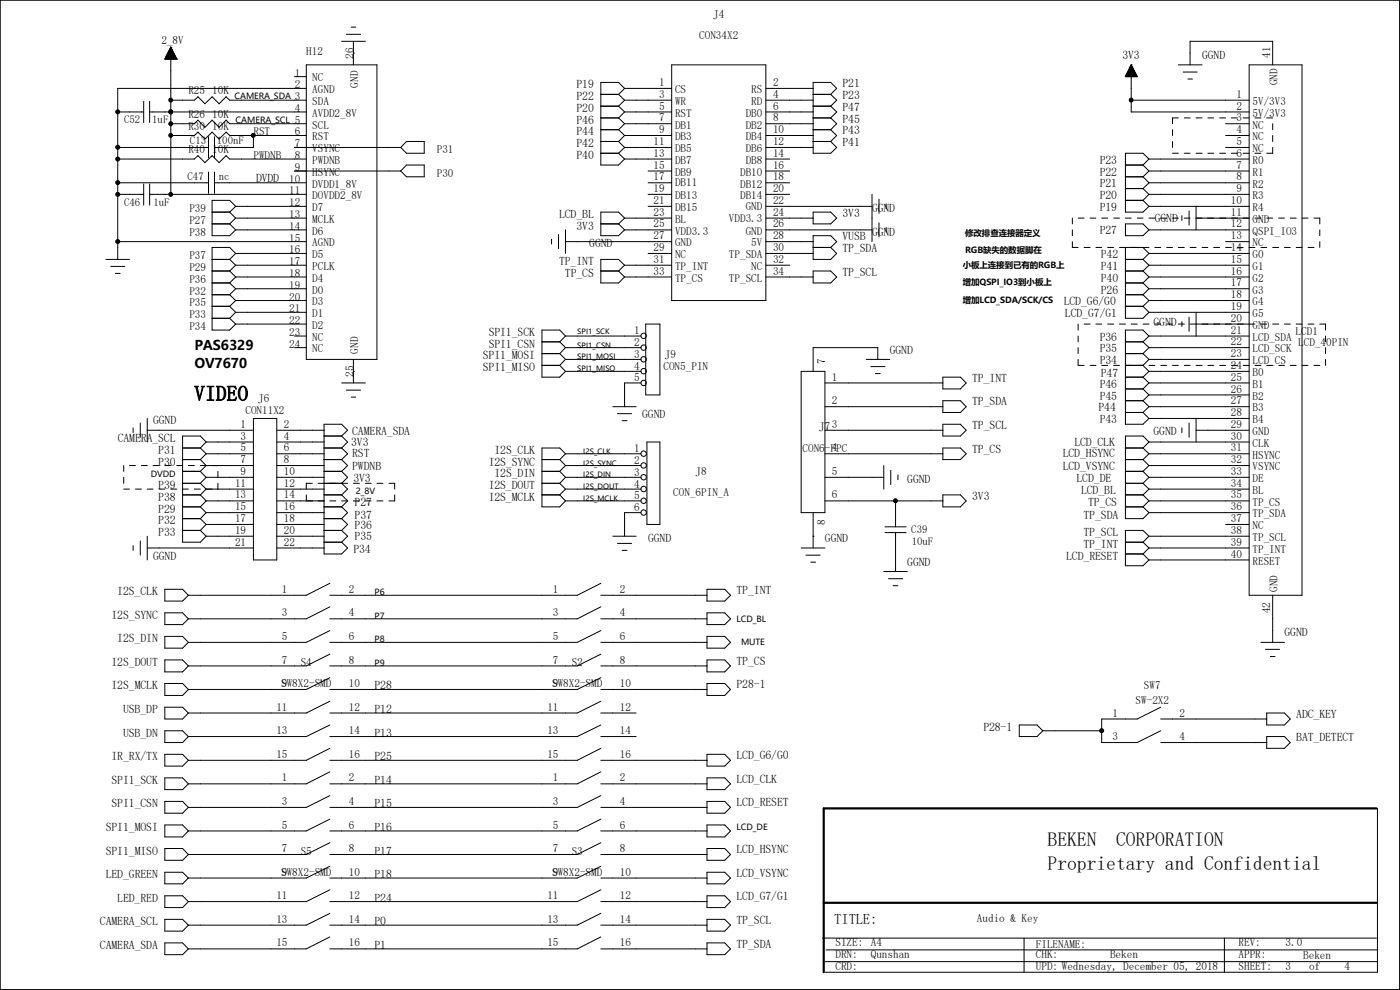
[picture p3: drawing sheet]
<svg xmlns="http://www.w3.org/2000/svg" width="297mm" height="210mm" viewBox="0 0 297 210" stroke-linecap="round" stroke-linejoin="round" font-family="sans-serif">
<g fill="none" stroke="#000" stroke-width=".21">
<path d="M0 0h297v210h-297zM35 12.5h.1M35 12.5h2.5M35 12.5h2.4M35.1 12.4h2.3M35.2 12.1h2.1M35.2 12.1v.4M35.3 12h1.9M35.3 11.9v.6M35.3 11.9h1.8M35.4 11.8h1.7M35.4 11.6v.9"/>
<path d="M35.4 11.6h1.6M35.5 11.6h1.5M35.5 11.5v1M35.5 11.5h1.4M35.6 11.3h1.3M35.6 11.3v1.2M35.6 11.3h1.2M35.7 11.1h1.1M35.7 11v1.5M35.7 11h1M35.8 11h.9M35.8 10.8v1.7"/>
<path d="M35.9 10.9h.7M35.9 10.8h.7M35.9 10.6v1.9M35.9 10.7h.6M36 10.6h.5M36 10.4v2.1M36 10.5h.4M36.1 10.4h.3M36.1 10.2v2.3M36.2 10.2h.2M36.2 10.2h.1M36.2 10v2.5"/>
<path d="M36.2 10.1h.1M36.2 10v31.2M36.2 10l-1.2 2.5M36.2 10l1.3 2.5M36.3 10.1v2.4M36.4 10.3v2.2M36.5 10.5v2M36.6 10.7v1.8M36.7 10.9v1.6M36.8 11.1v1.4M36.9 11.3v1.2M37 11.5v1"/>
<path d="M37.1 11.7v.8M37.2 11.9v.6M37.3 12.1v.4M37.3 12.3h-2.2v.2M37.4 12.3v.2M37.5 12.5h.1M62.5 16.3h2.5M65 13.8h15v62.4h-15zM65 18.8h-40v36.2M72.5 8.8h5M73.5 7.3h3M74.5 5.8h1"/>
<path d="M75 11.3h.1M75 8.8v5M132.5 18.8h10M132.5 18.8l-1.3-1.3h-3.7v17.5h3.7l1.3-1.3M132.5 18.8l-1.3 1.2M142.5 13.8h20v50h-20zM162.5 18.8h10M238.8 16.2l2.4 .1M238.9 16h2.2v.3M238.9 15.9v.4M238.9 15.8h2.1M239 15.7h2v.6"/>
<path d="M239 15.7v.6M239.1 15.7h1.9M239.1 15.6h1.8v.7M239.1 15.5v.8M239.1 15.5h1.7M239.2 15.4h1.6v.9M239.2 15.3v1M239.3 15.3h1.4M239.3 15.2h1.4v1.1M239.3 15.1v1.2M239.4 15.1h1.3M239.4 14.9h1.2v1.4"/>
<path d="M239.5 14.8h1v1.5M239.5 14.6v1.7M239.6 14.6h.9M239.6 14.6h.8v1.7M239.7 14.4h.6v1.9M239.7 14.3v2M239.7 14.3h.5M239.8 14.2h.4v2.1M239.8 14.1v2.2M239.8 14.1h.4M239.9 14h.2v2.3M239.9 13.9v2.4"/>
<path d="M239.9 13.9h.1M240 13.8h.1M240 13.8l1.3 2.5h-2.5zM240 13.8v9.9h25M240.3 14.4h-.7v1.9M240.5 14.9h-1.1v1.4M241.2 16h-2.4v.3M250 13.8h5M251 15.3h3M252 16.8h1M252.5 13.8v-5h17.5v5M265 13.8h11.2v112.5h-11.2z"/>
<path d="M25 23.7h5.5M25 31.3h19.2M25 33.7h16.2l.8-.7 1.5 1.5 1.5-1.5 1.5 1.5 1.5-1.5 .7 .7h16.3M25 38.8h19.2M30.5 21.5v4.5M30.5 39v4.5M31.7 23.7h33.3M31.7 21.5v4.5M31.7 39v4.5M36.2 23.7h.1M36.2 21.3h5l.8-.8 1.5 1.5 1.5-1.5 1.5 1.5 1.5-1.5 .7 .8h16.3M36.2 26.2h5l.8-.7 1.5 1.5 1.5-1.5 1.5 1.5 1.5-1.5 .7 .7h16.3"/>
<path d="M36.2 28.7h5l.8-.7 1.5 1.5 1.5-1.5 1.5 1.5 1.5-1.5 .7 .7h16.3M44.2 29v4.5M44.2 36.5v4.5M45.5 38.8h19.5M45.5 29v4.5M45.5 36.5v4.5M53.8 28.7v2.6h-8.3M62.5 31.3h22.5M62.5 36.3h22.5M86.2 30h3.8v2.5h-3.8l-1.2-1.2zM86.2 35h3.8v2.5h-3.8l-1.2-1.2zM127.5 32.5h3.7"/>
<path d="M127.5 25h3.7M127.5 30h3.7M127.5 20h3.7M127.5 22.5h3.7M127.5 27.5h3.7M131.2 20l1.3 1.3M131.2 22.5l1.3 1.2M131.2 25l1.3 1.2M131.2 27.5l1.3 1.2M131.2 30l1.3 1.3M131.2 32.5l1.3 1.2M132.5 21.3h10"/>
<path d="M132.5 23.7h10M132.5 26.2h10M132.5 28.7h10M132.5 31.3h10M132.5 33.7h10M132.5 21.3l-1.3 1.2M132.5 23.7l-1.3 1.3M132.5 26.2l-1.3 1.3M132.5 28.7l-1.3 1.3M132.5 31.3l-1.3 1.2M137.5 36.3h5M137.5 38.8h5"/>
<path d="M162.5 21.3h10M162.5 23.7h10M162.5 26.2h10M162.5 28.7h10M162.5 31.3h10M162.5 33.7h5M162.5 36.3h5M162.5 38.8h5M172.5 25h3.7M172.5 30h3.7M172.5 20h3.7M172.5 22.5h3.7"/>
<path d="M172.5 27.5h3.7M176.2 20l1.3-1.2-1.3-1.3h-3.7v15h3.7l1.3-1.2-1.3-1.3M176.2 20l1.3 1.3-1.3 1.2M176.2 22.5l1.3 1.2-1.3 1.3M176.2 25l1.3 1.2-1.3 1.3M176.2 27.5l1.3 1.2-1.3 1.3M238.8 37.5h3.7M238.8 35h3.7M240 21.3h25M242.5 35l1.3 1.3M242.5 37.5l1.3 1.3M243.8 33.7l-1.3-1.2h-3.7v12.5h3.7l1.3-1.2"/>
<path d="M243.8 33.7h21.2M243.8 36.3h21.2M243.8 38.8h21.2M243.8 33.7l-1.3 1.3M243.8 36.3l-1.3 1.2M243.8 38.8l-1.3 1.2M248.8 27.5v1.2M248.8 30v1.3M248.8 32.5h1.2M250 25h-1.2v1.2M251.2 32.5h1.3M251.2 25h1.3"/>
<path d="M253.7 32.5h1.3M253.7 25h1.3M256.2 32.5h1.3M256.2 25h1.3M258.7 32.5h1.3M258.7 25h1.3M260 26.2h5M260 28.7h5M260 31.3h5M261.2 32.5h1.3M261.2 25h1.3M263.7 32.5h1.3"/>
<path d="M263.7 25h1.3M266.2 32.5h1.3M266.2 25h1.3M268.7 25h1.3M270 31.3v1.2h-1.3M270 26.2v1.3M270 28.7v1.3M22.5 55h5M23.5 56.5h3M24.5 58h1M25 41.2h5.5M25 51.3h40"/>
<path d="M31.7 41.2h33.3M45 55h3.7M45 57.5h3.7M45 47.5h3.7M45 45h3.7M48.7 57.5l1.3 1.3M48.7 55l1.3 1.3M48.7 47.5l1.3 1.3M48.7 45l1.3 1.3M50 53.8l-1.3-1.3h-3.7v17.5h3.7l1.3-1.3M50 46.3h15M50 43.8h15"/>
<path d="M50 48.8h15M50 53.8h15M50 56.3h15M50 58.8h15M50 43.8l-1.3-1.3h-3.7v7.5h3.7l1.3-1.2M50 58.8l-1.3 1.2M50 56.3l-1.3 1.2M50 53.8l-1.3 1.2M50 46.3l-1.3 1.2M50 43.8l-1.3 1.2M117 50.8v1M118.5 49.7v3"/>
<path d="M120 51.3h22.5M120 48.8v5M127.5 57.5h3.7M127.5 47.5h3.7M131.2 47.5l1.3 1.3M131.2 57.5l1.3 1.3M132.5 46.3h10M132.5 48.8h10M132.5 56.3h10M132.5 58.8h10M132.5 56.3l-1.3-1.3h-3.7v5h3.7l1.3-1.2M132.5 46.3l-1.3-1.3h-3.7v5h3.7l1.3-1.2"/>
<path d="M132.5 46.3l-1.3 1.2M132.5 56.3l-1.3 1.2M137.5 41.2h5M137.5 43.8h5M137.5 53.8h5M162.5 46.3h10M162.5 41.2h5M162.5 43.8h22.5M162.5 48.8h22.5M162.5 51.3h10M162.5 53.8h10M162.5 56.3h5"/>
<path d="M162.5 58.8h10M172.5 52.5h3.7M172.5 45h3.7l1.3 1.3-1.3 1.2h-3.7zM172.5 50h3.7l1.3 1.3-1.3 1.2 1.3 1.3-1.3 1.2h-3.7zM172.5 57.5h3.7l1.3 1.3-1.3 1.2h-3.7zM185 41.2v10.1M186.5 42.2v3.1M186.5 47.3v2.9M188 43.3v1M188 48.3v.9M227.5 46.3v1.2M227.5 48.8v1.2"/>
<path d="M227.5 51.3v1.2h1.2M228.7 46.3h1.3M230 52.5h1.3M231.3 46.3h1.2M232.5 52.5h1.2M233.7 46.3h1.3M235 52.5h1.3M236.3 46.3h1.2M237.5 52.5h6.3M238.8 46.3h1.2M238.8 55h3.7M238.8 52.5v15h3.7l1.3-1.2"/>
<path d="M238.8 57.5h3.7M238.8 47.5h3.7l1.3 1.3-1.3 1.2h-3.7zM238.8 42.5h3.7M238.8 40h3.7M241.3 46.3h1.2M242.5 40l1.3 1.2M242.5 42.5l1.3 1.3M242.5 52.5l1.3 1.3M242.5 55l1.3 1.3M242.5 57.5l1.3 1.3M243.8 46.3h1.2M243.8 41.2h21.2"/>
<path d="M243.8 43.8h21.2M243.8 48.8h21.2M243.8 53.8h21.2M243.8 56.3h21.2M243.8 58.8h21.2M243.8 41.2l-1.3 1.3M243.8 53.8l-1.3 1.2M243.8 56.3l-1.3 1.2M243.8 58.8l-1.3 1.2M245 52.5h1.3M246.3 46.3h1.2M247.5 52.5h1.3"/>
<path d="M248.8 46.3h1.2M250 52.5h1.2M250.7 45.8v1M251.2 46.3h1.3M252.3 44.7v3.1M252.5 52.5h1.2M253.7 46.3h11.3M253.7 43.8v5M255 52.5h1.2M257.5 52.5h1.2M260 52.5h1.2M260 51.3h5"/>
<path d="M262.5 52.5h1.2M265 52.5h1.2M266.2 46.3h1.3M267.5 52.5h1.2M268.7 46.3h1.3M270 52.5h1.3M271.3 46.3h1.2M272.5 52.5h1.2M273.7 46.3h1.3M275 52.5h1.2M276.2 46.3h1.3M277.5 52.5h1.3"/>
<path d="M278.8 46.3h1.2v1.2M280 48.8v1.2M280 51.3v1.2M45 67.5h3.7M45 65h3.7M45 62.5h3.7M45 60h3.7M48.7 67.5l1.3 1.2M48.7 65l1.3 1.3M48.7 62.5l1.3 1.3M48.7 60l1.3 1.3M50 68.7h15"/>
<path d="M50 61.3h15M50 63.8h15M50 66.3h15M50 66.3l-1.3 1.2M50 63.8l-1.3 1.2M50 61.3l-1.3 1.2M62.5 71.3h2.5M62.5 73.7h2.5M75 78.8h.1M75 76.2v5M115 77.5h3.7M115 72.5h3.7"/>
<path d="M115 75h3.7M118.7 72.5l1.3 1.2M118.7 75l1.3 1.2M118.7 77.5l1.3 1.3M120 76.2h16M120 71.3h16M120 73.7h16M120 78.8h16M120 71.3l-1.3-1.3h-3.7v10h3.7l1.3-1.2M120 71.3l-1.3 1.2M120 73.7l-1.3 1.3M120 76.2l-1.3 1.3"/>
<path d="M137 68.7h3v15.1h-3zM170 78.8h5v30h-5zM183.8 76.2h5M184.7 77.8h3M185.7 79.2h1M186.2 76.2v-2.5h-13.7v5.1M228.7 68.7v1.3M228.7 71.3v1.2M228.7 73.7v1.3M228.7 76.2v1.3h1.3M230 68.7h1.3M231.3 77.5h1.2"/>
<path d="M232.5 68.7h1.2M233.7 77.5h1.3M235 68.7h1.3M236.3 77.5h1.2M237.5 68.7h1.3M238.8 77.5h3.7M238.8 65h3.7M238.8 62.5h3.7M238.8 60h3.7M238.8 72.5h3.7M238.8 75h3.7M240 68.7h1.3"/>
<path d="M242.5 68.7h1.3M242.5 60l1.3 1.3M242.5 62.5l1.3 1.3M242.5 65l1.3 1.3M242.5 77.5l1.3 1.3M242.5 75l1.3 1.2M242.5 72.5l1.3 1.2M243.8 77.5h1.2M243.8 76.2h21.2M243.8 61.3h21.2M243.8 63.8h21.2M243.8 66.3h21.2"/>
<path d="M243.8 71.3h21.2M243.8 73.7h21.2M243.8 78.8h21.2M243.8 71.3l-1.3-1.3h-3.7v20h3.7l1.3-1.2M243.8 61.3l-1.3 1.2M243.8 63.8l-1.3 1.2M243.8 78.8l-1.3 1.2M243.8 76.2l-1.3 1.3M243.8 73.7l-1.3 1.3M243.8 71.3l-1.3 1.2M245 68.7h1.3M246.3 77.5h1.2"/>
<path d="M247.5 68.7h1.3M248.8 77.5h1.2M250 68.7h1.2M250.7 68.2v1.1M251.2 77.5h1.3M252.3 67.3v3M252.5 68.7h13.7M253.7 77.5h1.3M253.7 66.3v5M256.2 77.5h1.3M258.7 77.5h1.3M261.2 77.5h1.3"/>
<path d="M263.7 77.5h1.3M266.2 77.5h1.3M267.5 68.7h1.2M268.7 77.5h1.3M270 68.7h1.3M271.3 77.5h1.2M272.5 68.7h1.2M273.7 77.5h1.3M275 68.7h1.2M276.2 77.5h1.3M277.5 68.7h1.3M278.8 77.5h1.2"/>
<path d="M280 68.7h1.2v1.3M281.2 71.3v1.2M281.2 73.7v1.3M281.2 76.2v1.3M26.2 98.8v1.2M27.5 98.8h1.2M28.2 90.8v1M29.8 89.7v3.1M30 98.8h1.2M31.2 91.3h22.6M31.2 88.8v5M32.5 98.8h1.2"/>
<path d="M35 98.8h1.2M37.5 98.8h1.2M38.7 95h3.8M38.7 97.5h3.8M38.7 100h3.8M40 98.8h1.2M42.5 98.8h11.3M42.5 95l1.2 1.3M42.5 97.5l1.2 1.3-1.2 1.2M42.5 100l1.2 1.3M43.7 93.8h10.1M43.7 96.3h10.1"/>
<path d="M43.7 93.8l-1.2-1.3h-3.8v22.5h3.8l1.2-1.3M43.7 93.8l-1.2 1.2M43.7 96.3l-1.2 1.2M46.2 100v1.3M53.8 88.8h4.9v30h-4.9zM58.7 98.8h10M58.7 91.3h10M58.7 93.8h10M58.7 96.3h10M68.7 95h3.8M68.7 92.5h3.8M68.7 97.5h3.8"/>
<path d="M68.7 100h3.8M72.5 81.2h5M72.5 92.5l1.2-1.2-1.2-1.3h-3.8v27.5h3.8l1.2-1.3-1.2-1.2M72.5 92.5l1.2 1.3-1.2 1.2M72.5 95l1.2 1.3-1.2 1.2M72.5 97.5l1.2 1.3-1.2 1.2M72.5 100l1.2 1.3-1.2 1.2 1.2 1.3-1.2 1.2M73.5 82.8h3M74.5 84.2h1M115 97.5h3.7M115 100h3.7M118.7 97.5l1.3 1.3"/>
<path d="M118.7 100l1.3 1.3M120 98.8h16M120 96.3h16M120 96.3l-1.3-1.3h-3.7v12.5h3.7l1.3-1.2M120 96.3l-1.3 1.2M120 98.8l-1.3 1.2M130 86.3h5M131 87.8h3M132 89.2h1M136 81.2h-3.5v5.1M137.2 93.8h2.8v17.5h-2.8zM175 81.2h25"/>
<path d="M175 86.3h25M175 91.3h25M175 96.3h25M187.5 98.8v5M189 99.8v3M200 80h3.8l1.2 1.2-1.2 1.3h-3.8zM200 85h3.8l1.2 1.3-1.2 1.2h-3.8zM200 90h3.8l1.2 1.3-1.2 1.2h-3.8zM200 95h3.8l1.2 1.3-1.2 1.2h-3.8zM238.8 80h3.7M238.8 82.5h3.7M238.8 85h3.7"/>
<path d="M238.8 87.5h3.7M238.8 95h3.7M238.8 97.5h3.7M238.8 100h3.7M242.5 80l1.3 1.2M242.5 82.5l1.3 1.3M242.5 85l1.3 1.3M242.5 87.5l1.3 1.3M242.5 95l1.3 1.3M242.5 97.5l1.3 1.3M242.5 100l1.3 1.3M243.8 98.8h21.2"/>
<path d="M243.8 81.2h21.2M243.8 83.8h21.2M243.8 86.3h21.2M243.8 88.8h21.2M243.8 93.8h21.2M243.8 96.3h21.2M243.8 93.8l-1.3-1.3h-3.7v17.5h3.7l1.3-1.2M243.8 81.2l-1.3 1.3M243.8 83.8l-1.3 1.2M243.8 86.3l-1.3 1.2M243.8 93.8l-1.3 1.2M243.8 96.3l-1.3 1.2"/>
<path d="M243.8 98.8l-1.3 1.2M250.7 90.8v1M252.3 89.7v3.1M253.7 91.3h11.3M253.7 88.8v5M26.2 101.3v1.2M26.2 103.8h1.3M28.2 115.8v1M28.7 103.8h1.3M29.8 114.8v3M31.2 103.8h1.3M31.2 116.2h22.6"/>
<path d="M31.2 113.7v5.1M33.7 103.8h1.3M36.2 103.8h1.3M38.7 103.8h1.3M38.7 102.5h3.8M38.7 110h3.8M38.7 107.5h3.8M38.7 112.5h3.8M38.7 105h3.8M41.2 103.8h1.3M42.5 102.5l1.2 1.3M42.5 105l1.2 1.3"/>
<path d="M42.5 107.5l1.2 1.3M42.5 110l1.2 1.3M42.5 112.5l1.2 1.2M43.7 103.8h10.1M43.7 106.3h10.1M43.7 101.3h10.1M43.7 108.8h10.1M43.7 111.3h10.1M43.7 113.7h10.1M43.7 101.3l-1.2 1.2M43.7 103.8l-1.2 1.2M43.7 106.3l-1.2 1.2"/>
<path d="M43.7 108.8l-1.2 1.2M43.7 111.3l-1.2 1.2M46.2 102.5v1.3M58.7 103.8h10M58.7 106.3h10M58.7 101.3h10M58.7 108.8h10M58.7 111.3h10M58.7 113.7h10M58.7 116.2h10M65 105v1.3M66.3 102.5h-1.3v1.3"/>
<path d="M67.5 102.5h6.2M68.7 110h3.8M68.7 107.5h3.8M68.7 115h3.8M68.7 112.5h3.8M68.7 105h3.8M70 106.3h1.2M72.5 106.3h1.2M72.5 105l1.2 1.3M72.5 107.5l1.2 1.3-1.2 1.2M72.5 110l1.2 1.3-1.2 1.2M72.5 112.5l1.2 1.2-1.2 1.3"/>
<path d="M73.7 106.3l-1.2 1.2M75 106.3h1.2M75 102.5h1.2M77.5 106.3h1.2M77.5 102.5h1.2M80 106.3h1.2M80 102.5h1.2M82.5 102.5h1.2v1.3M83.7 105v1.3h-1.2M115 102.5h3.7M115 105h3.7M118.7 102.5l1.3 1.3"/>
<path d="M118.7 105l1.3 1.3M120 103.8h16M120 106.3h16M120 101.3h16M120 101.3l-1.3 1.2M120 103.8l-1.3 1.2M130 113.7h5M131 115.3h3M132 116.8h1M136 108.8h-3.5v4.9M170 116.2h5M171 117.8h3"/>
<path d="M172 119.3h1M172.5 113.7h.1M172.5 108.8v7.4M175 106.3h25M175 101.3h12.5M187.7 113h4.5M187.7 111.8h4.5M190 106.3v5.5M190 113v8.2M190.5 100.8v1M200 105h3.8l1.2 1.3-1.2 1.2h-3.8zM238.8 102.5h3.7"/>
<path d="M238.8 107.5h3.7M238.8 115h3.7M238.8 117.5h3.7M238.8 105h3.7M242.5 107.5l1.3 1.3M242.5 117.5l1.3 1.3M242.5 115l1.3 1.2M242.5 102.5l1.3 1.3M242.5 105l1.3 1.3M243.8 103.8h21.2M243.8 106.3h21.2M243.8 101.3h21.2"/>
<path d="M243.8 108.8h21.2M243.8 113.7h21.2M243.8 116.2h21.2M243.8 118.8h21.2M243.8 113.7l-1.3-1.2h-3.7v7.5h3.7l1.3-1.2M243.8 101.3l-1.3 1.2M243.8 113.7l-1.3 1.3M243.8 116.2l-1.3 1.3M243.8 103.8l-1.3 1.2M243.8 106.3l-1.3 1.2M260 111.3h5M35 125h3.7l1.3 1.3-1.3 1.2h-3.7z"/>
<path d="M35 130h3.7l1.3 1.3-1.3 1.2h-3.7zM35 135h3.7l1.3 1.3-1.3 1.2h-3.7zM35 140h3.7l1.3 1.3-1.3 1.2h-3.7zM70 123.7l-5 2.6h-25M70 133.8l-5 2.5h-25M70 138.8l-5 2.5h-25M70 128.7l-5 2.6h-25M127.5 123.7l-5 2.6h-52.5M127.5 126.3h22.5M127.5 133.8l-5 2.5h-52.5M127.5 136.3h22.5M127.5 138.8l-5 2.5h-52.5"/>
<path d="M127.5 128.7l-5 2.6h-52.5M127.5 131.3h22.5M150 135h3.8l1.2 1.3-1.2 1.2h-3.8zM150 125h3.8l1.2 1.3-1.2 1.2h-3.8zM150 130h3.8l1.2 1.3-1.2 1.2h-3.8zM150 140h3.8l1.2 1.3-1.2 1.2h-3.8zM187.5 121.2h5M188.5 122.8h3M189.5 124.2h1M267.5 136.3h5M268.5 137.8h3M269.5 139.3h1"/>
<path d="M270 126.3v10M35 150h3.7l1.3 1.3-1.3 1.2h-3.7zM35 155h3.7l1.3 1.3-1.3 1.2h-3.7zM35 145h3.7l1.3 1.3-1.3 1.2h-3.7zM70 143.8l-5 2.5h-25M70 148.8l-5 2.5h-25M70 153.8l-5 2.5h-25M70 158.7l-5 2.6h-25M127.5 141.3h22.5M127.5 143.8l-5 2.5h-52.5M127.5 146.3h22.5M127.5 148.8l-5 2.5h-52.5"/>
<path d="M127.5 151.3h7.5M127.5 153.8l-5 2.5h-52.5M127.5 156.3h7.5M127.5 158.7l-5 2.6h-52.5M150 145h3.8l1.2 1.3-1.2 1.2h-3.8zM216.2 153.8h3.8l1.2 1.2-1.2 1.3h-3.8zM221.2 155h12.5M246.3 150l-5 2.5h-7.6v5h7.6l5-2.5M246.3 152.5h22.4M246.3 157.5h22.4M268.7 151.3h3.8l1.2 1.2-1.2 1.3h-3.8zM268.7 156.3h3.8l1.2 1.2-1.2 1.2h-3.8z"/>
<path d="M35 160h3.7l1.3 1.3-1.3 1.2h-3.7zM35 165h3.7l1.3 1.3-1.3 1.2h-3.7zM35 170h3.7l1.3 1.3-1.3 1.2h-3.7zM35 175h3.7l1.3 1.3-1.3 1.2h-3.7zM70 173.8l-5 2.5h-25M70 178.8l-5 2.5h-25M70 163.7l-5 2.6h-25M70 168.8l-5 2.5h-25M127.5 161.3h22.5M127.5 173.8l-5 2.5h-52.5M127.5 176.3h22.5M127.5 178.8l-5 2.5h-52.5"/>
<path d="M127.5 163.7l-5 2.6h-52.5M127.5 166.3h22.5M127.5 168.8l-5 2.5h-52.5M127.5 171.3h22.5M150 160h3.8l1.2 1.3-1.2 1.2h-3.8zM150 165h3.8l1.2 1.3-1.2 1.2h-3.8zM150 170h3.8l1.2 1.3-1.2 1.2h-3.8zM150 175h3.8l1.2 1.3-1.2 1.2h-3.8zM292.2 171.5v34.7h-117.2M35 180h3.7l1.3 1.3-1.3 1.2h-3.7zM35 185h3.7l1.3 1.3-1.3 1.2h-3.7zM35 190h3.7l1.3 1.3-1.3 1.2h-3.7z"/>
<path d="M35 195h3.7l1.3 1.3-1.3 1.2h-3.7zM70 183.8l-5 2.5h-25M70 188.8l-5 2.5h-25M70 193.8l-5 2.5h-25M70 198.8l-5 2.5h-25M127.5 181.3h22.5M127.5 183.8l-5 2.5h-52.5M127.5 186.3h22.5M127.5 188.8l-5 2.5h-52.5M127.5 191.3h22.5M127.5 193.8l-5 2.5h-52.5M127.5 196.3h22.5"/>
<path d="M127.5 198.8l-5 2.5h-52.5M150 180h3.8l1.2 1.3-1.2 1.2h-3.8zM150 185h3.8l1.2 1.3-1.2 1.2h-3.8zM150 190h3.8l1.2 1.3-1.2 1.2h-3.8zM150 195h3.8l1.2 1.3-1.2 1.2h-3.8zM174.5 199h117.5M217.3 199v7.2M259.8 199v7.2M0 210h.1M35 200h3.7l1.3 1.3-1.3 1.2h-3.7zM127.5 201.3h22.5M150 200h3.8l1.2 1.3-1.2 1.2h-3.8z"/>
<path d="M175 204h117.2M175.3 201.5h116.9"/>
<circle cx="136.5" cy="76.2" r=".57"/>
<circle cx="136.5" cy="71.2" r=".57"/>
<circle cx="136.5" cy="73.7" r=".57"/>
<circle cx="136.5" cy="78.7" r=".57"/>
<circle cx="136.5" cy="98.7" r=".57"/>
<circle cx="136.5" cy="81.2" r=".57"/>
<circle cx="136.5" cy="96.2" r=".57"/>
<circle cx="136.5" cy="101.2" r=".57"/>
<circle cx="136.5" cy="108.7" r=".57"/>
<circle cx="136.5" cy="103.7" r=".57"/>
<circle cx="136.5" cy="106.2" r=".57"/>
</g>
<path d="M292 171.5h-117.2v34.7M174.8 191.5h117.2" fill="none" stroke="#000" stroke-width=".47"/>
<g fill="#000" stroke="#000" stroke-width=".21">
<circle cx="25" cy="33.7" r=".42"/>
<circle cx="25" cy="23.7" r=".42"/>
<circle cx="25" cy="38.7" r=".42"/>
<circle cx="25" cy="31.2" r=".42"/>
<circle cx="36.2" cy="23.7" r=".41"/>
<circle cx="36.2" cy="28.7" r=".41"/>
<circle cx="36.2" cy="21.2" r=".41"/>
<circle cx="36.2" cy="26.2" r=".41"/>
<circle cx="53.7" cy="28.7" r=".42"/>
<circle cx="240" cy="21.2" r=".41"/>
<circle cx="25" cy="51.2" r=".42"/>
<circle cx="25" cy="41.2" r=".42"/>
<circle cx="36.2" cy="41.2" r=".41"/>
<circle cx="190" cy="106.2" r=".41"/>
<circle cx="233.7" cy="155" r=".42"/>
</g>
<text font-size="4.5" x="41.2" y="85">VIDEO</text>
<g font-size="4.1">
<text x="222.2" y="179.5">BEKEN</text>
<text x="236.8" y="179.5">CORPORATION</text>
<text x="222.2" y="184.5">Proprietary and Confidential</text>
</g>
<text font-size="3.1" x="177" y="196">TITLE:</text>
<g font-size="2.9">
<text x="41.2" y="74.3">PAS6329</text>
<text x="41.2" y="78">OV7670</text>
</g>
<g font-size="2.5">
<text x="238.1" y="12.5">3V3</text>
<text x="255" y="12.5">GGND</text>
<text x="122.3" y="18.8">P19</text>
<text x="122.3" y="21.3">P22</text>
<text x="122.3" y="23.7">P20</text>
<text x="178.7" y="18.5">P21</text>
<text x="178.7" y="21">P23</text>
<text x="178.7" y="23.5">P47</text>
<text x="122.3" y="26.2">P46</text>
<text x="122.3" y="28.7">P44</text>
<text x="178.7" y="26">P45</text>
<text x="178.7" y="28.5">P43</text>
<text x="122.3" y="31.3">P42</text>
<text x="122.3" y="33.7">P40</text>
<text x="178.7" y="31">P41</text>
<text x="233.3" y="34.8">P23</text>
<text x="54.3" y="38.5">DVDD</text>
<text x="233.3" y="37.3">P22</text>
<text x="233.3" y="39.8">P21</text>
<text x="118.6" y="46.3">LCD_BL</text>
<text x="178.7" y="46">3V3</text>
<text x="185" y="45">GGND</text>
<text x="233.3" y="42.2">P20</text>
<text x="233.3" y="44.7">P19</text>
<text x="245" y="47">GGND</text>
<text x="122.3" y="48.8">3V3</text>
<text x="125" y="52.5">GGND</text>
<text x="178.7" y="51">VUSB</text>
<text x="178.7" y="53.5">TP_SDA</text>
<text x="185" y="50">GGND</text>
<text x="233.3" y="49.7">P27</text>
<text x="118.6" y="56.3">TP_INT</text>
<text x="119.8" y="58.8">TP_CS</text>
<text x="178.7" y="58.5">TP_SCL</text>
<text x="233.6" y="54.8">P42</text>
<text x="233.6" y="57.2">P41</text>
<text x="233.6" y="59.8">P40</text>
<text x="225.7" y="64.8">LCD_G6/G0</text>
<text x="233.6" y="62.3">P26</text>
<text x="103.7" y="71.3">SPI1_SCK</text>
<text x="225.9" y="67.3">LCD_G7/G1</text>
<text x="244.7" y="69.3">GGND</text>
<text x="102.4" y="76.2">SPI1_MOSI</text>
<text x="103.7" y="73.7">SPI1_CSN</text>
<text x="188.8" y="75">GGND</text>
<text x="233.3" y="77.3">P34</text>
<text x="233.3" y="74.8">P35</text>
<text x="233.3" y="72.3">P36</text>
<text x="102.4" y="78.8">SPI1_MISO</text>
<text x="206.2" y="81">TP_INT</text>
<text x="233.3" y="82.3">P46</text>
<text x="233.6" y="80">P47</text>
<text x="136.2" y="88.8">GGND</text>
<text x="206.2" y="86">TP_SDA</text>
<text x="233" y="87.2">P44</text>
<text x="233.3" y="84.8">P45</text>
<text x="233.3" y="89.7">P43</text>
<text x="25" y="93.8">CAMERA_SCL</text>
<text x="32.5" y="90">GGND</text>
<text x="74.5" y="94.5">3V3</text>
<text x="74.7" y="92.2">CAMERA_SDA</text>
<text x="206.2" y="91">TP_SCL</text>
<text x="227.9" y="94.5">LCD_CLK</text>
<text x="244.7" y="92.2">GGND</text>
<text x="33.6" y="96.3">P31</text>
<text x="33.6" y="98.8">P30</text>
<text x="74.7" y="97">RST</text>
<text x="74.7" y="99.8">PWDNB</text>
<text x="103.7" y="98.8">I2S_SYNC</text>
<text x="104.9" y="96.3">I2S_CLK</text>
<text x="104.9" y="101.3">I2S_DIN</text>
<text x="206.2" y="96">TP_CS</text>
<text x="225.5" y="97">LCD_HSYNC</text>
<text x="225.5" y="99.8">LCD_VSYNC</text>
<text x="33.6" y="103.8">P39</text>
<text x="33.6" y="106.3">P38</text>
<text x="75" y="102.3">3V3</text>
<text x="75.2" y="107.3">P27</text>
<text x="103.7" y="103.8">I2S_DOUT</text>
<text x="103.7" y="106.3">I2S_MCLK</text>
<text x="192.5" y="102.5">GGND</text>
<text x="206.2" y="106">3V3</text>
<text x="228.4" y="102.3">LCD_DE</text>
<text x="229.4" y="104.7">LCD_BL</text>
<text x="230.8" y="107.3">TP_CS</text>
<text x="33.6" y="108.8">P29</text>
<text x="33.6" y="111.3">P32</text>
<text x="33.6" y="113.7">P33</text>
<text x="75.2" y="110">P37</text>
<text x="75.2" y="112.3">P36</text>
<text x="229.9" y="110">TP_SDA</text>
<text x="229.9" y="113.7">TP_SCL</text>
<text x="32.5" y="118.8">GGND</text>
<text x="75" y="117.3">P34</text>
<text x="75.2" y="114.5">P35</text>
<text x="137.5" y="115">GGND</text>
<text x="175" y="115">GGND</text>
<text x="226.2" y="118.8">LCD_RESET</text>
<text x="229.9" y="116.2">TP_INT</text>
<text x="192.5" y="120">GGND</text>
<text x="23.7" y="131.3">I2S_SYNC</text>
<text x="24.9" y="126.3">I2S_CLK</text>
<text x="156.3" y="126">TP_INT</text>
<text x="24.9" y="136.3">I2S_DIN</text>
<text x="272.5" y="135">GGND</text>
<text x="23.7" y="141.3">I2S_DOUT</text>
<text x="156.3" y="141">TP_CS</text>
<text x="23.7" y="146.3">I2S_MCLK</text>
<text x="79.5" y="146.3">P28</text>
<text x="156.3" y="146">P28-1</text>
<text x="26.1" y="151.3">USB_DP</text>
<text x="79.5" y="151.3">P12</text>
<text x="208.6" y="155">P28-1</text>
<text x="275" y="152.3">ADC_KEY</text>
<text x="23.7" y="161.3">IR_RX/TX</text>
<text x="26.1" y="156.3">USB_DN</text>
<text x="79.5" y="156.3">P13</text>
<text x="79.5" y="161.3">P25</text>
<text x="156.3" y="161">LCD_G6/G0</text>
<text x="275" y="157.3">BAT_DETECT</text>
<text x="23.7" y="166.3">SPI1_SCK</text>
<text x="79.5" y="166.3">P14</text>
<text x="156.3" y="166">LCD_CLK</text>
<text x="23.7" y="171.3">SPI1_CSN</text>
<text x="79.5" y="171.3">P15</text>
<text x="156.3" y="171">LCD_RESET</text>
<text x="22.4" y="176.3">SPI1_MOSI</text>
<text x="79.5" y="176.3">P16</text>
<text x="22.4" y="181.3">SPI1_MISO</text>
<text x="79.5" y="181.3">P17</text>
<text x="156.3" y="181">LCD_HSYNC</text>
<text x="22.4" y="186.3">LED_GREEN</text>
<text x="24.9" y="191.3">LED_RED</text>
<text x="79.5" y="186.3">P18</text>
<text x="79.5" y="191.3">P24</text>
<text x="156.3" y="186">LCD_VSYNC</text>
<text x="156.3" y="191">LCD_G7/G1</text>
<text x="21.2" y="196.3">CAMERA_SCL</text>
<text x="79.5" y="196.3">P0</text>
<text x="156.3" y="196">TP_SCL</text>
<text x="21.2" y="201.3">CAMERA_SDA</text>
<text x="79.5" y="201.3">P1</text>
<text x="156.3" y="201">TP_SDA</text>
</g>
<g font-size="2.4">
<text x="151.3" y="3.8">J4</text>
<text x="34.2" y="9.3">2_8V</text>
<text x="65" y="11.8">H12</text>
<text x="148.3" y="8.3">CON34X2</text>
<text x="62.5" y="16.3">1</text>
<text x="66.3" y="17.3">NC</text>
<text x="75" y="12.5" transform="rotate(-90 75 12.5)">26</text>
<text x="269.5" y="12.3" transform="rotate(-90 269.5 12.3)">41</text>
<text x="40" y="20">R25 10K</text>
<text x="62.5" y="18.8">2</text>
<text x="62.5" y="21.3">3</text>
<text x="62.5" y="23.7">4</text>
<text x="66.3" y="19.8">AGND</text>
<text x="66.3" y="22.3">SDA</text>
<text x="76" y="18.6" transform="rotate(-90 76 18.6)">GND</text>
<text x="139.8" y="23.3">5</text>
<text x="139.8" y="20.7">3</text>
<text x="139.8" y="18.2">1</text>
<text x="143.2" y="22.3">WR</text>
<text x="143.2" y="19.8">CS</text>
<text x="159.4" y="19.8">RS</text>
<text x="159.4" y="22.3">RD</text>
<text x="164" y="18.2">2</text>
<text x="164" y="20.7">4</text>
<text x="164" y="23.3">6</text>
<text x="262.3" y="20.7">1</text>
<text x="262.3" y="23.3">2</text>
<text x="265.7" y="22.3">5V/3V3</text>
<text x="271" y="18.1" transform="rotate(-90 271 18.1)">GND</text>
<text x="40" y="25">R26 10K</text>
<text x="40" y="27.5">R30 10K</text>
<text x="53.8" y="28.7">RST</text>
<text x="62.5" y="26.2">5</text>
<text x="62.5" y="28.7">6</text>
<text x="66.3" y="24.8">AVDD2_8V</text>
<text x="66.3" y="27.3">SCL</text>
<text x="66.3" y="29.8">RST</text>
<text x="139.8" y="28.3">9</text>
<text x="139.8" y="25.7">7</text>
<text x="143.2" y="29.8">DB3</text>
<text x="143.2" y="27.3">DB1</text>
<text x="143.2" y="24.8">RST</text>
<text x="158.2" y="24.8">DB0</text>
<text x="158.2" y="27.3">DB2</text>
<text x="158.2" y="29.8">DB4</text>
<text x="164" y="25.7">8</text>
<text x="164" y="28.3">10</text>
<text x="262.3" y="25.7">3</text>
<text x="262.3" y="28.3">4</text>
<text x="265.7" y="24.8">5V/3V3</text>
<text x="265.7" y="27.3">NC</text>
<text x="265.7" y="29.8">NC</text>
<text x="40" y="32.5">R40 10K</text>
<text x="53.8" y="33.7">PWDNB</text>
<text x="62.5" y="31.3">7</text>
<text x="62.5" y="33.7">8</text>
<text x="66.3" y="32.3">VSYNC</text>
<text x="66.3" y="34.8">PWDNB</text>
<text x="92.7" y="32.5">P31</text>
<text x="138.6" y="30.8">11</text>
<text x="138.6" y="35.8">15</text>
<text x="138.6" y="33.2">13</text>
<text x="143.2" y="32.3">DB5</text>
<text x="143.2" y="34.8">DB7</text>
<text x="158.2" y="32.3">DB6</text>
<text x="158.2" y="34.8">DB8</text>
<text x="164" y="30.8">12</text>
<text x="164" y="33.2">14</text>
<text x="164" y="35.8">16</text>
<text x="262.3" y="30.8">5</text>
<text x="262.3" y="33.2">6</text>
<text x="262.3" y="35.8">7</text>
<text x="265.7" y="32.3">NC</text>
<text x="265.7" y="34.8">R0</text>
<text x="61.3" y="38.8">10</text>
<text x="61.3" y="41.2">11</text>
<text x="62.5" y="36.3">9</text>
<text x="66.3" y="37.3">HSYNC</text>
<text x="66.3" y="39.8">DVDD1_8V</text>
<text x="92.7" y="37.5">P30</text>
<text x="138.6" y="38.3">17</text>
<text x="138.6" y="40.8">19</text>
<text x="143.2" y="37.3">DB9</text>
<text x="143.2" y="39.5">DB11</text>
<text x="157" y="37.3">DB10</text>
<text x="157" y="39.8">DB12</text>
<text x="164" y="38.3">18</text>
<text x="164" y="40.8">20</text>
<text x="262.3" y="38.3">8</text>
<text x="262.3" y="40.8">9</text>
<text x="265.7" y="37.3">R1</text>
<text x="265.7" y="39.8">R2</text>
<text x="40.2" y="47.5">P27</text>
<text x="40.2" y="45">P39</text>
<text x="61.3" y="43.8">12</text>
<text x="61.3" y="46.3">13</text>
<text x="66.3" y="42.2">DOVDD2_8V</text>
<text x="66.3" y="44.8">D7</text>
<text x="66.3" y="47.3">MCLK</text>
<text x="138.6" y="43.3">21</text>
<text x="138.6" y="45.8">23</text>
<text x="143.2" y="42.2">DB13</text>
<text x="143.2" y="44.8">DB15</text>
<text x="143.2" y="47.3">BL</text>
<text x="154.6" y="47">VDD3.3</text>
<text x="157" y="42.2">DB14</text>
<text x="158.2" y="44.5">GND</text>
<text x="164" y="43.3">22</text>
<text x="164" y="45.8">24</text>
<text x="261.2" y="43.3">10</text>
<text x="261.2" y="45.8">11</text>
<text x="265.7" y="42.2">R3</text>
<text x="265.7" y="44.8">R4</text>
<text x="265.7" y="47.3">GND</text>
<text x="40.2" y="50">P38</text>
<text x="61.3" y="48.8">14</text>
<text x="61.3" y="51.3">15</text>
<text x="61.3" y="53.8">16</text>
<text x="66.3" y="49.8">D6</text>
<text x="66.3" y="52.3">AGND</text>
<text x="138.6" y="48.3">25</text>
<text x="138.6" y="50.8">27</text>
<text x="138.6" y="53.3">29</text>
<text x="143.2" y="49.8">VDD3.3</text>
<text x="143.2" y="52.3">GND</text>
<text x="158.2" y="49.8">GND</text>
<text x="159.4" y="52.3">5V</text>
<text x="164" y="48.3">26</text>
<text x="164" y="50.8">28</text>
<text x="164" y="53.3">30</text>
<text x="261.2" y="48.3">12</text>
<text x="261.2" y="50.8">13</text>
<text x="261.2" y="53.3">14</text>
<text x="265.7" y="49.8">QSPI_IO3</text>
<text x="265.7" y="52.3">NC</text>
<text x="40.2" y="57.5">P29</text>
<text x="40.2" y="55">P37</text>
<text x="61.3" y="56.3">17</text>
<text x="61.3" y="58.8">18</text>
<text x="66.3" y="54.8">D5</text>
<text x="66.3" y="57.3">PCLK</text>
<text x="66.3" y="59.8">D4</text>
<text x="138.6" y="55.8">31</text>
<text x="138.6" y="58.3">33</text>
<text x="143.2" y="54.8">NC</text>
<text x="143.2" y="57.3">TP_INT</text>
<text x="143.2" y="59.8">TP_CS</text>
<text x="154.6" y="54.8">TP_SDA</text>
<text x="154.6" y="59.8">TP_SCL</text>
<text x="159.4" y="57.3">NC</text>
<text x="164" y="55.8">32</text>
<text x="164" y="58.3">34</text>
<text x="261.2" y="55.8">15</text>
<text x="261.2" y="58.3">16</text>
<text x="265.7" y="54.8">G0</text>
<text x="265.7" y="57.3">G1</text>
<text x="265.7" y="59.8">G2</text>
<text x="40.2" y="65">P35</text>
<text x="40.2" y="62.5">P32</text>
<text x="40.2" y="60">P36</text>
<text x="61.3" y="61.3">19</text>
<text x="61.3" y="63.8">20</text>
<text x="66.3" y="62.3">D0</text>
<text x="66.3" y="64.8">D3</text>
<text x="261.2" y="60.7">17</text>
<text x="261.2" y="63.3">18</text>
<text x="261.2" y="65.7">19</text>
<text x="265.7" y="62.3">G3</text>
<text x="265.7" y="64.8">G4</text>
<text x="40.2" y="70">P34</text>
<text x="40.2" y="67.5">P33</text>
<text x="61.3" y="66.3">21</text>
<text x="61.3" y="68.7">22</text>
<text x="61.3" y="71.3">23</text>
<text x="66.3" y="67.3">D1</text>
<text x="66.3" y="69.8">D2</text>
<text x="134.5" y="70.9">1</text>
<text x="261.2" y="68.2">20</text>
<text x="261.2" y="70.8">21</text>
<text x="265.7" y="67.3">G5</text>
<text x="265.7" y="69.8">GND</text>
<text x="274.9" y="71">LCD1</text>
<text x="61.3" y="73.7">24</text>
<text x="66.3" y="72.3">NC</text>
<text x="66.3" y="74.8">NC</text>
<text x="76" y="75" transform="rotate(-90 76 75)">GND</text>
<text x="134.5" y="73.4">2</text>
<text x="134.5" y="75.9">3</text>
<text x="141.1" y="76">J9</text>
<text x="175" y="77.3" transform="rotate(-90 175 77.3)">7</text>
<text x="261.2" y="73.2">22</text>
<text x="261.2" y="75.8">23</text>
<text x="265.7" y="72.3">LCD_SDA</text>
<text x="265.7" y="74.8">LCD_SCK</text>
<text x="265.7" y="77.3">LCD_CS</text>
<text x="275.4" y="73.3">LCD_40PIN</text>
<text x="75" y="79.9" transform="rotate(-90 75 79.9)">25</text>
<text x="134.5" y="78.4">4</text>
<text x="134.5" y="80.9">5</text>
<text x="140.8" y="78.5">CON5_PIN</text>
<text x="176.5" y="80.8">1</text>
<text x="261.2" y="78.3">24</text>
<text x="261.2" y="80.8">25</text>
<text x="261.2" y="83.3">26</text>
<text x="265.7" y="79.8">B0</text>
<text x="265.7" y="82.3">B1</text>
<text x="52.1" y="87.8">CON11X2</text>
<text x="54.8" y="85.3">J6</text>
<text x="176.5" y="85.8">2</text>
<text x="261.2" y="85.8">27</text>
<text x="261.2" y="88.3">28</text>
<text x="265.7" y="84.8">B2</text>
<text x="265.7" y="87.3">B3</text>
<text x="265.7" y="89.8">B4</text>
<text x="51.1" y="95.8">5</text>
<text x="51.1" y="93.3">3</text>
<text x="51.1" y="90.8">1</text>
<text x="60.2" y="90.8">2</text>
<text x="60.2" y="93.3">4</text>
<text x="60.2" y="95.8">6</text>
<text x="134.5" y="95.9">1</text>
<text x="170.3" y="95.8">CON6-FPC</text>
<text x="173.8" y="91.3">J73</text>
<text x="176.5" y="95.8">4</text>
<text x="261.2" y="90.8">29</text>
<text x="261.2" y="93.3">30</text>
<text x="261.2" y="95.8">31</text>
<text x="265.7" y="92.3">GND</text>
<text x="265.7" y="94.8">CLK</text>
<text x="51.1" y="100.8">9</text>
<text x="51.1" y="98.3">7</text>
<text x="60.2" y="98.3">8</text>
<text x="60.2" y="100.8">10</text>
<text x="134.5" y="98.4">2</text>
<text x="134.5" y="100.9">3</text>
<text x="147.6" y="100.8">J8</text>
<text x="176.5" y="100.8">5</text>
<text x="261.2" y="98.3">32</text>
<text x="261.2" y="100.8">33</text>
<text x="265.7" y="97.3">HSYNC</text>
<text x="265.7" y="99.8">VSYNC</text>
<text x="49.9" y="103.3">11</text>
<text x="49.9" y="105.7">13</text>
<text x="60.2" y="103.3">12</text>
<text x="60.2" y="105.7">14</text>
<text x="134.5" y="103.4">4</text>
<text x="134.5" y="105.9">5</text>
<text x="142.8" y="105.3">CON_6PIN_A</text>
<text x="176.5" y="105.7">6</text>
<text x="261.2" y="103.3">34</text>
<text x="261.2" y="105.7">35</text>
<text x="265.7" y="102.3">DE</text>
<text x="265.7" y="104.8">BL</text>
<text x="265.7" y="107.3">TP_CS</text>
<text x="49.9" y="108.2">15</text>
<text x="49.9" y="110.8">17</text>
<text x="49.9" y="113.2">19</text>
<text x="60.2" y="108.2">16</text>
<text x="60.2" y="110.8">18</text>
<text x="60.2" y="113.2">20</text>
<text x="134.5" y="108.4">6</text>
<text x="175" y="111.5" transform="rotate(-90 175 111.5)">8</text>
<text x="261.2" y="108.2">36</text>
<text x="261.2" y="110.8">37</text>
<text x="261.2" y="113.2">38</text>
<text x="265.7" y="109.8">TP_SDA</text>
<text x="265.7" y="112.3">NC</text>
<text x="49.9" y="115.8">21</text>
<text x="60.2" y="115.8">22</text>
<text x="261.2" y="115.8">39</text>
<text x="261.2" y="118.3">40</text>
<text x="265.7" y="114.8">TP_SCL</text>
<text x="265.7" y="117.3">TP_INT</text>
<text x="265.7" y="119.8">RESET</text>
<text x="59.8" y="125.8">1</text>
<text x="74" y="125.8">2</text>
<text x="117.3" y="125.8">1</text>
<text x="131.5" y="125.8">2</text>
<text x="271" y="125.5" transform="rotate(-90 271 125.5)">GND</text>
<text x="59.8" y="130.8">3</text>
<text x="74" y="130.8">4</text>
<text x="117.3" y="130.8">3</text>
<text x="131.5" y="130.8">4</text>
<text x="269.5" y="130.1" transform="rotate(-90 269.5 130.1)">42</text>
<text x="59.8" y="135.8">5</text>
<text x="74" y="135.8">6</text>
<text x="117.3" y="135.8">5</text>
<text x="131.5" y="135.8">6</text>
<text x="59.8" y="140.8">7</text>
<text x="63.8" y="141.3">S4</text>
<text x="74" y="140.8">8</text>
<text x="117.3" y="140.8">7</text>
<text x="121.3" y="141.3">S2</text>
<text x="131.5" y="140.8">8</text>
<text x="59.6" y="145.8">SW8X2-SMD</text>
<text x="59.8" y="145.8">9</text>
<text x="74" y="145.8">10</text>
<text x="117.1" y="145.8">SW8X2-SMD</text>
<text x="117.3" y="145.8">9</text>
<text x="131.5" y="145.8">10</text>
<text x="240.9" y="149.3">SW-2X2</text>
<text x="242.7" y="146.3">SW7</text>
<text x="58.6" y="150.7">11</text>
<text x="58.6" y="155.7">13</text>
<text x="74" y="150.7">12</text>
<text x="74" y="155.7">14</text>
<text x="116.1" y="150.7">11</text>
<text x="116.1" y="155.7">13</text>
<text x="131.5" y="150.7">12</text>
<text x="131.5" y="155.7">14</text>
<text x="236.1" y="152">1</text>
<text x="250.2" y="152">2</text>
<text x="58.6" y="160.8">15</text>
<text x="74" y="160.8">16</text>
<text x="116.1" y="160.8">15</text>
<text x="131.5" y="160.8">16</text>
<text x="236.1" y="157">3</text>
<text x="250.2" y="157">4</text>
<text x="59.8" y="165.8">1</text>
<text x="74" y="165.8">2</text>
<text x="117.3" y="165.8">1</text>
<text x="131.5" y="165.8">2</text>
<text x="59.8" y="170.8">3</text>
<text x="74" y="170.8">4</text>
<text x="117.3" y="170.8">3</text>
<text x="131.5" y="170.8">4</text>
<text x="59.8" y="175.8">5</text>
<text x="74" y="175.8">6</text>
<text x="117.3" y="175.8">5</text>
<text x="131.5" y="175.8">6</text>
<text x="59.6" y="185.8">SW8X2-SMD</text>
<text x="59.8" y="180.8">7</text>
<text x="59.8" y="185.8">9</text>
<text x="63.8" y="181.3">S5</text>
<text x="74" y="180.8">8</text>
<text x="74" y="185.8">10</text>
<text x="117.1" y="185.8">SW8X2-SMD</text>
<text x="117.3" y="180.8">7</text>
<text x="117.3" y="185.8">9</text>
<text x="121.3" y="181.3">S3</text>
<text x="131.5" y="180.8">8</text>
<text x="131.5" y="185.8">10</text>
<text x="58.6" y="190.8">11</text>
<text x="74" y="190.8">12</text>
<text x="116.1" y="190.8">11</text>
<text x="131.5" y="190.8">12</text>
<text x="58.6" y="195.7">13</text>
<text x="74" y="195.7">14</text>
<text x="116.1" y="195.7">13</text>
<text x="131.5" y="195.7">14</text>
<text x="207.3" y="195.5">Audio &amp; Key</text>
<text x="58.6" y="200.8">15</text>
<text x="74" y="200.8">16</text>
<text x="116.1" y="200.8">15</text>
<text x="131.5" y="200.8">16</text>
<text x="177.2" y="203.2">DRN:</text>
<text x="177.2" y="200.8">SIZE: A4</text>
<text x="184.7" y="203.2">Qunshan</text>
<text x="219.8" y="203.2">CHK:</text>
<text x="219.8" y="201">FILENAME:</text>
<text x="235.5" y="203.2">Beken</text>
<text x="262.8" y="203.2">APPR:</text>
<text x="262.8" y="200.8">REV:</text>
<text x="272.8" y="200.8">3.0</text>
<text x="276.5" y="203.5">Beken</text>
<text x="177.2" y="205.8">CRD:</text>
<text x="219.8" y="205.8">UPD: Wednesday, December 05, 2018</text>
<text x="262.8" y="205.8">SHEET:</text>
<text x="272.8" y="205.8">3</text>
<text x="277.7" y="205.8">of</text>
<text x="285.2" y="205.8">4</text>
</g>
<g font-size="2.3">
<text x="26.3" y="26">C52</text>
<text x="32.3" y="26">1uF</text>
<text x="40.3" y="30.5">C13</text>
<text x="46" y="30.5">100nF</text>
<text x="39.8" y="38.3">C47</text>
<text x="46.4" y="38.3">nc</text>
<text x="26.3" y="43.8">C46</text>
<text x="32.5" y="43.8">1uF</text>
<text x="193.3" y="113">C39</text>
<text x="193.4" y="115.5">10uF</text>
</g>
<g font-size="1.8">
<text x="49.7" y="21">CAMERA_SDA</text>
<text x="50" y="26">CAMERA_SCL</text>
<text x="204.8" y="50">修改排查连接器定义</text>
<text x="204.8" y="53.8">RGB缺失的数据脚在</text>
<text x="204.3" y="56.8">小板上连接到已有的RGB上</text>
<text x="204.3" y="60.5">增加QSPI_IO3到小板上</text>
<text x="204.3" y="64.3">增加LCD_SDA/SCK/CS</text>
<text x="32" y="101.3">DVDD</text>
<text x="75.5" y="104.7">2_8V</text>
<text x="79.5" y="126.3">P6</text>
<text x="79.5" y="131.3">P7</text>
<text x="156.3" y="132">LCD_BL</text>
<text x="79.5" y="136.3">P8</text>
<text x="157.2" y="136.7">MUTE</text>
<text x="79.5" y="141.3">P9</text>
<text x="156.3" y="176">LCD_DE</text>
</g>
<g font-size="1.5">
<text x="122.5" y="70.8">SPI1_SCK</text>
<text x="122.5" y="73.7">SPI1_CSN</text>
<text x="122.5" y="76.2">SPI1_MOSI</text>
<text x="122.5" y="78.8">SPI1_MISO</text>
<text x="123.7" y="96.3">I2S_CLK</text>
<text x="123.7" y="98.8">I2S_SYNC</text>
<text x="123.7" y="101.3">I2S_DIN</text>
<text x="123.7" y="103.8">I2S_DOUT</text>
<text x="123.7" y="106.3">I2S_MCLK</text>
</g>
</svg>
